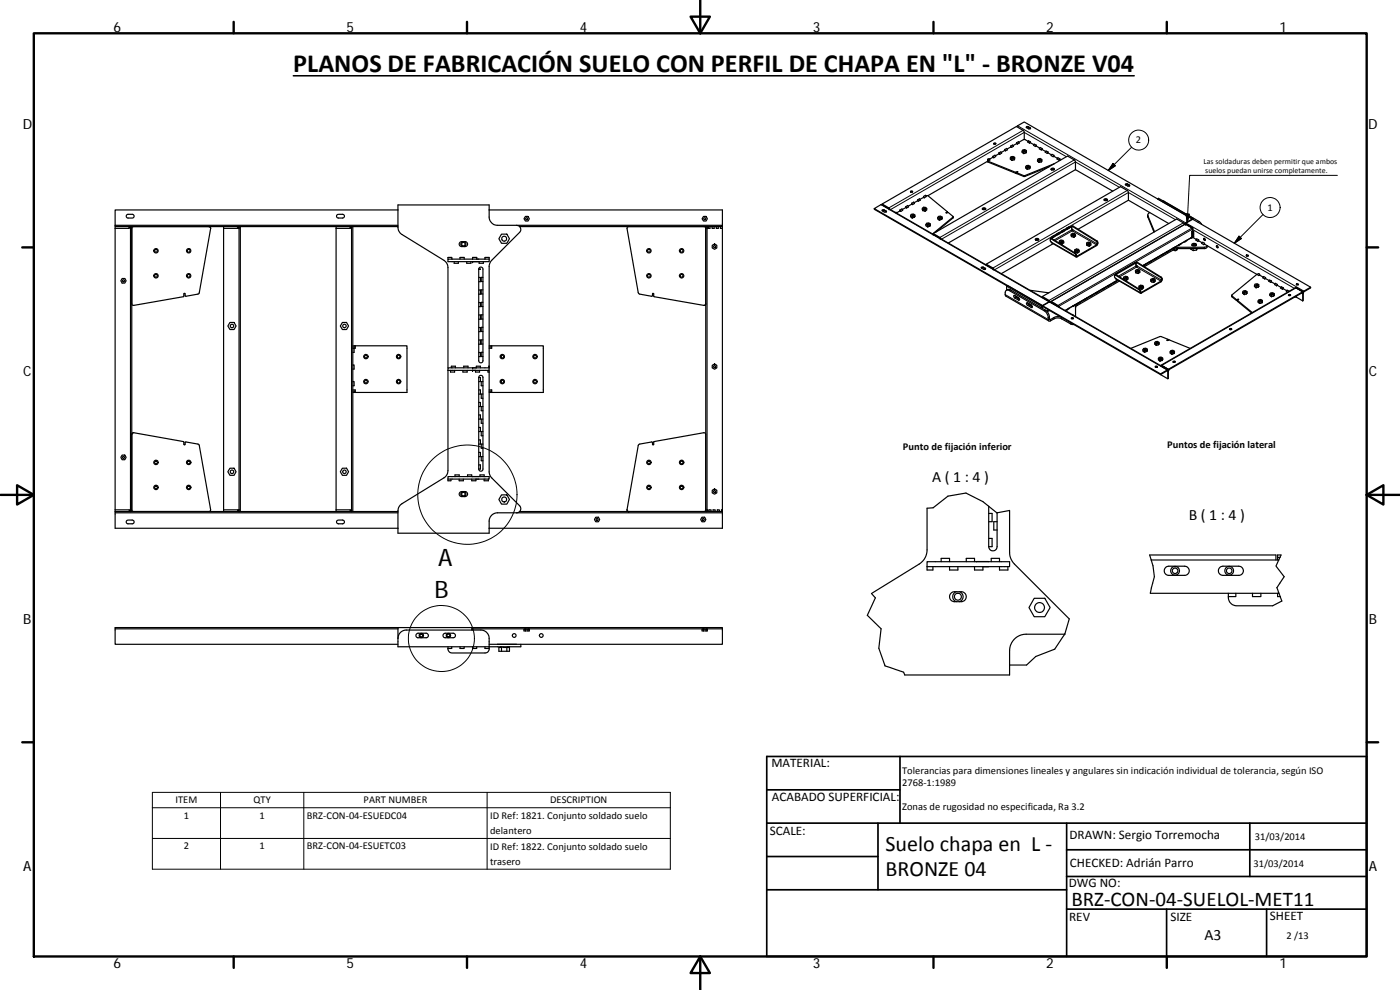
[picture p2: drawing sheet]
<svg xmlns="http://www.w3.org/2000/svg" width="420mm" height="297mm" viewBox="0 0 420 297" stroke-linecap="round" stroke-linejoin="round" font-family="sans-serif">
<g fill="none" stroke="#000" stroke-width=".36">
<path d="M305.1 38l2.3-1.4 50.4 29.1M308 38.2l.5-.1 .8 .5M308.1 38h.5l.7 .6-.6 .1-.6-.4zM273.3 57.4h.6a.3 .3 0 0 1-.3 .3 .3 .3 0 0 1-.3-.3zM273.3 57.6h.6M273.4 57.6h.4M275.4 60l.2 .4M275.4 60l.6-.4 .2 .4-.6 .4M275.4 60v.2M277.2 58.9l.2 .5M277.2 59.2l.2 .2M277.2 58.9l.5-.3 .3 .4-.6 .4"/>
<path d="M277.2 58.9v.3M277.2 59.2l-1.1 .6M278.5 58.7l-.7 .1M278.5 58.7l5.8 4.8-.4 .4 .7-.1 1.5 1.2-6.2 5.2M296.4 48.4l-17.9 10.3M296.5 47.8v.6l8.3 3.3 .6-.2-.2 .4 2.1 .8 9.1-3.6M296.5 47.8l.4-.2 .2 .4-.6 .3M296.5 47.8v.5M296.5 48.3l-.1-.1v.4l8.4 3.4 .3-.2M298 47.2l-1.1 .6M298 46.9l.2 .4M298 47.2l.2 .1"/>
<path d="M298 46.9l.6-.3 .2 .4-.6 .3M298 46.9v.3M298.3 43a.3 .3 0 0 1 .3-.2 .3 .3 0 0 1 .2 .4h-.5zM298.3 43.2h.5M298.4 43.2h.4M299.8 46.1l-1.1 .7M299.8 45.9l.2 .4M299.8 46.1l.2 .2M299.8 45.9l.6-.3 .2 .4-.6 .3M299.8 45.9v.2M301.6 45.1l-1.1 .7M301.6 44.9l.2 .4"/>
<path d="M301.6 45.1l.2 .2M301.6 44.9l.5-.4 .3 .4-.6 .4M301.6 44.9v.2M303.2 47.4l.2-.4 .6-.1 .5 .3-.2 .4M303.2 47.4v.4l.4 .2M303.2 47.4l.5 .3M303.3 44.1l-1.1 .6M303.3 43.8l.3 .4M303.3 44.1l.3 .1M303.3 43.8l.6-.3 .2 .4-.5 .3M303.3 43.8v.3M303.6 48h.1"/>
<path d="M303.6 48l.1 .1M303.7 47.7v.4M304.3 47.6v.4M304.3 47.6l-.6 .1M304.3 48l-.6 .1M304.5 47.7v.1M304.5 47.8l-.2 .2M304.5 47.2v.6M305.1 43.1l-1.1 .6M305.1 42.8l.2 .4M305.1 43.1l.2 .1M305.1 42.8l.6-.3 .2 .4-.6 .3"/>
<path d="M305.1 42.8v.3M306.8 45.4v.3l.4 .4M306.8 45.4l.4 .2M306.8 45.4l.1-.4 .7-.1 .4 .3-.1 .4M307.2 45.6v.5M307.4 41.8l-.1-2.5-2.3-1.3-40.3 23.2v.2M307.8 50.1l.2-.4 .7-.1 .4 .3-.1 .3M307.8 50.1v.3l.5 .4M307.8 50.1l.5 .2M307.9 45.6v.3M307.9 45.6h-.7M307.9 45.9l-.7 .2"/>
<path d="M308 45.7h.1M308 45.6v.1M308 45.2l-.1 .7M308.3 50.3v.5M308.5 42.4l-1.1-.6-1.6 .9M309 50.2v.4M309 50.2l-.7 .1M309 50.6l-.7 .2M309.1 50.4h.1M309.1 50.4l-.1 .2M309.1 49.9v.5M309.2 42.8l1.1 .6"/>
<path d="M309.2 42.5l-.6-.3-.2 .4 .6 .3M309.2 42.5l-.2 .4M309.2 42.8l-.2 .1M309.2 42.5v.3M311 43.6l-.6-.4-.2 .4 .5 .4M311 43.6l-.3 .4M311 43.8l1.1 .6M311 43.8l-.3 .2M311 43.6v.2M311.4 48l.2-.4 .6-.1 .5 .3-.2 .4M311.4 48v.4l.5 .3M311.4 48l.5 .3"/>
<path d="M311.9 48.3v.4M312 48.7h-.1M312 48.7h.1M312.5 48.2v.4M312.5 48.2l-.6 .1M312.5 48.6l-.5 .1M312.7 47.8l-.2 .8M312.7 44.9l1.1 .6M312.7 44.6l-.5-.4-.3 .5 .6 .3M312.7 44.6l-.2 .4M312.7 44.9l-.2 .1M312.7 44.6v.3"/>
<path d="M314.5 45.9l1.1 .6M314.5 45.6l-.6-.3-.2 .4 .6 .3M314.5 45.6l-.2 .4M314.5 45.9l-.2 .1M314.5 45.6v.3M314.9 50l-7.4 3-2.4-.9v-.3M315.4 50.8l.4-.1 .6 .1M315.5 50.6a.45 .45 0 0 1 .6-.2 .45 .45 0 0 1 .2 .5 .47 .47 0 0 1-.5 .2 .47 .47 0 0 1-.3-.5zM315.6 51l.2-.2 .5 .2M316.3 46.9l1.1 .6M316.3 46.6l-.6-.3-.2 .4 .5 .3M316.3 46.6l-.3 .4"/>
<path d="M316.3 46.6v.3M316.3 46.9l-.3 .1M318.1 47.9l.2 .1M318.1 47.6l-.7-.3-.2 .4 .6 .3M318.1 47.6l-.3 .4M318.1 47.9l-.3 .1M318.1 47.6v.3M322.8 50.9l-.2-2.7-2.2-1.4-40.3 23.3v.2M322.8 50.9l11.1 6.4M322.8 50.9l-38.2 22M331.4 59.8a.48 .48 0 0 1 .6-.2 .48 .48 0 0 1 .3 .5 .5 .5 0 0 1-.6 .1 .5 .5 0 0 1-.3-.4zM337.7 55.2h.7l.6 .6-.5 .1z"/>
<path d="M337.8 55.4l.3-.1 .9 .4M339 55.7v.1M347.4 59.7l.3-.2 10.4 6-.3 .2zM34.6 67.6v.4h84.8M34.6 67.6h84.8M34.6 68.5v84.5M34.6 68v.5M38.1 64.4l1.6-.1a.56 .56 0 0 1 .5 .6 .56 .56 0 0 1-.5 .5h-1.3a.56 .56 0 0 1-.5-.4 .56 .56 0 0 1 .2-.6zM38.6 68h.6v.6zM38.8 68.2v.3h-4.2M62.7 68l.5 .2v.4l-3.5 19.5-3.9 .8-.4-.9-.4 1-14.9 2.6h-.3l-.3-.4M62.7 68h-22.6l-.6 .5"/>
<path d="M62.7 68l.4 .1M63.1 68.2l.1 .3M67.1 68.5v84.5M67.1 68v.5M71.1 68h.6v.6zM71.4 68.2v.3h-4.3M100.9 68.5v84.5M100.9 68v.5M101.2 64.4l1.6-.1a.56 .56 0 0 1 .6 .6 .56 .56 0 0 1-.6 .5h-1.2a.56 .56 0 0 1-.6-.4 .56 .56 0 0 1 .2-.6zM104.9 68h.6v.6zM105.1 68.2v.3h-4.2M119.4 63v5.2l.3 1.1 .4 .6 13.2 8.2 1 1.4 .1 30.9"/>
<path d="M119.4 63v-1.5h27.4v1.5M119.4 63h-84.8v4.6M134.4 77.7v-.5h1.2v.5M136.3 78.5v.5h1.3v-.5M138 72.7l1.6-.2a.74 .74 0 0 1 .7 .7 .74 .74 0 0 1-.7 .8h-1a.73 .73 0 0 1-.7-.5 .73 .73 0 0 1 .1-.8zM138.1 77.7v-.5h1.2v.5M138.8 72.5a.77 .77 0 0 0-.5 .7 .77 .77 0 0 0 .5 .8M139.3 72.5a.77 .77 0 0 1 .5 .7 .77 .77 0 0 1-.5 .8M140.1 78.5v.5h1.2v-.5M141.8 78.5h1.9M141.8 77.7h.1M141.8 77.7v-.5h1.3v.5h.6"/>
<path d="M143.8 78.5v.5h1.3v-.5M145.6 77.7v-.5h1.2v.5M145.6 77.7h-11.2v.8h12.4v-.8M145.6 77.7h1.2M146.8 63h70v4.6M146.8 63v2.1a2.56 2.56 0 0 0 2.5 2.5h5.8M150.5 70.3h1.6l.8 1.3-.8 1.4h-1.6l-.8-1.4zM155.1 67.6h61.7v.4M155.1 67.6a1.24 1.24 0 0 1 1.1 .8 1.24 1.24 0 0 1-.3 1.3l-8.4 8.4-.7 1.5v30.8M155.9 68h60.9M157.7 64.9h.8l.4 .7-.4 .7h-.8l-.4-.7zM188.7 68l-.5 .2v.4l3.5 19.5 3.9 .8 .4-.9 .3 1 14.9 2.6h.4l.2-.4"/>
<path d="M211.1 64.9h.8l.4 .7-.4 .7h-.8l-.4-.7zM211.3 68l.5 .5M212.8 68l-.6 .6v-.6v85.5h-.4v-85.5M213.1 68v.5h-.5v-.3M213.7 68v.5h.6v-.5M213.8 73.6l.6-.4 .7 .4v.8l-.7 .4-.6-.4zM214.9 68v.5h.7v-.5M216.2 68v.5h.6v-.5M216.8 68.5v84.5M262.4 62.6v.2l39.8 23M264.7 63l.5-.1 .8 .6-.6 .1zM264.7 61.4l2.1 1.2"/>
<path d="M264.7 61.2l2.1 1.2 .2 .4M264.7 61.4h.1M264.8 63.2l.4-.1 .8 .5M266.7 62.6h.1M266.8 62.6v.1M270.1 63l.2 .4M270.1 63.3l.2 .1M270.1 63l.6-.3 .2 .4-.6 .3M270.1 63v.3M270.1 63.3l-1.1 .6-.2-.1M271.9 62.3l-1.1 .6M271.9 62l.2 .4"/>
<path d="M271.9 62.3l.2 .1M271.9 62l.5-.3 .3 .4-.6 .3M271.9 62v.3M273.3 64.7l.1-.4 .7-.1 .5 .3-.2 .4M273.3 64.7v.3l.5 .4M273.3 64.7l.5 .3M273.6 61l.3 .4M273.6 61.3l.3 .1M273.6 61l.6-.4 .2 .5-.5 .3M273.6 61v.3M273.6 61.3l-1.1 .6M273.8 65v.4"/>
<path d="M274.4 64.9v.3M274.4 64.9l-.6 .1M274.4 65.2l-.6 .2M274.5 64.9l-.1 .3M274.6 64.5v.4M275.4 60.2l-1.1 .7M275.4 60.2l.2 .2M276.8 62.5l.2 .7M277 63.2l.7 .2M277 62.8l.7 .1M277 62.8v.4M277.2 62.5h.5l-.3 .2z"/>
<path d="M277.7 62.9v.5M277.8 63.3l-.1 .1M277.8 63.2v.1M277.9 67.4l.2-.4 .6-.1 .5 .3-.2 .3M277.9 67.4l.5 .2M277.9 67.4v.3l.3 .2M278.1 62.6l-.2-.3-.7-.1-.4 .3 .2 .3M278.1 62.6l-.4 .3M278.1 62.6v.4l-.3 .2M278.2 67.9v.1M278.2 68l.2 .1M278.4 67.6v.5"/>
<path d="M279 67.5v.4M279 67.5l-.6 .1M279 67.9l-.6 .2M279.1 67.7h.1M279.2 67.7l-.2 .2M279.2 67.2v.5M280.1 70.3l2 1.1M280.1 70.1l2.1 1.2 .2 .3M280.1 70.3h-.1M281.4 65.3l.2-.4 .7-.1 .5 .3-.2 .4M281.4 65.3v.4l.5 .3M281.4 65.3l.5 .3"/>
<path d="M281.9 65.6v.4M282.1 71.4h.1M282.1 71.4l.1 .1M282.6 65.5v.3M282.6 65.5l-.7 .1M282.6 65.8l-.7 .2M282.8 65.1l-.2 .7M284.3 63.5v.3M286.1 65l-.1 .4-5.1 4.2M294.8 62.7l.4-.2 .6 .2M294.9 62.5a.46 .46 0 0 1 .6-.2 .46 .46 0 0 1 .2 .5 .5 .5 0 0 1-.5 .1 .5 .5 0 0 1-.3-.4zM295 62.9l.2-.2 .4 .2"/>
<path d="M296 79.5h.1M296 79.5l2 1.1M296 79.3l2 1.1 .3 .4M310.7 71.9l.5-.2 .5 .2M310.8 71.7a.47 .47 0 0 1 .6-.2 .47 .47 0 0 1 .2 .5 .5 .5 0 0 1-.5 .2 .5 .5 0 0 1-.3-.5zM310.9 72.1a.39 .39 0 0 1 .3-.3 .39 .39 0 0 1 .4 .3M315.8 71.2l-.2 .3M315.8 71.2l.2 .1M315.8 71l.6-.4 .2 .3-.6 .4M315.8 71l.2 .3M315.8 71v.2M316 71.3l-.2 .3"/>
<path d="M316 73.1l-15.5 9M317.3 70.1l.1 .3M317.3 70.3l.1 .1M317.3 70.1l.5-.3 .2 .3-.6 .3M317.3 70.3l-.8 .5M317.3 70.1v.2M317.9 72.3l.2 .7M317.9 72.3l.2 .4M317.9 72.3l.5-.3 .7 .1 .1 .4-.4 .3M318.1 73l.7 .2M318.1 72.7v.3M318.1 72.7l.7 .1"/>
<path d="M318.4 72.3l.5 .1-.5 .1zM318.7 69.5l-.8 .5M318.7 69.3l.2 .3M318.7 69.5l.2 .1M318.7 69.3l.6-.4 .2 .3-.6 .4M318.7 69.3v.2M318.8 72.8v.4M319.2 72.5v.4l-.4 .3M320.2 68.4l.2 .3M320.2 68.6l.2 .1M320.2 68.4l.6-.3 .2 .3-.6 .3M320.2 68.4v.2"/>
<path d="M320.2 68.6l-.8 .5M321.5 70.3l.2 .7M321.5 70.3l.2 .3M321.5 70.3l.4-.3 .7 .1 .2 .4-.5 .2M321.6 68.1l-.3-.1-.4 .2M321.6 68.3l-.2-.2-5.4 3.2M321.6 68.5l.4 .5-.2 .3-.1-1.4 7.3 4.5 .2 .2v.7l-6 3.6-.4-.9-7.2-4.5-.3 .1M321.7 70.6v.4M321.7 71l.4 .1M321.7 70.6l.6 .1M321.7 67.9l.3-.1 7.2 4.5a.94 .94 0 0 1-.1 1.4l-6.1 3.4-.4-1-7.2-4.5-.2 .1v.6l.5 .6 7.2 4.2M322.1 71.1v.1"/>
<path d="M322.1 71.2h.2M322.3 70.7v.5M322.6 75v.5M322.6 75l.1 .4M322.6 75l.4-.3 .7 .1 .2 .4-.5 .3M322.6 75.5l.1 .2M322.6 75.5h.1M322.7 75.4v.3M322.7 75.7l.7 .2M322.7 75.4l.7 .1M322.8 70.5v.3l-.5 .4M323.4 75.5v.4"/>
<path d="M323.9 75.2v.4l-.5 .3M326.1 72.9l.2 .8M326.1 72.9l.2 .4M326.1 72.9l.5-.2 .6 .1 .2 .4-.5 .2M326.3 73.7l.6 .2M326.3 73.3v.4M326.3 73.3l.6 .1M326.9 73.4v.5M327.4 73.2v.3l-.5 .4M331.4 60l.3-.2 .6 .2M331.5 60.1l.3-.2 .4 .2M338.7 60.1l-15.1 8.7"/>
<path d="M338.7 60.1l-.2-2.8-2.2-1.3-40.3 23.3v.2M338.7 60.1l12.1 7M340.9 79l-.4-.1-5.5 3.2-.2 .3M340.9 79.1l-.2-.1-5.5 3.2-.2 .3M340.9 79.4v.1a.35 .35 0 0 1 .4 .3 .35 .35 0 0 1-.2 .3l-.1-1.3 7.3 4.5 .2 .9-6.1 3.6-.3-.9-7.2-4.5-.3 .1M341 78.8l.3-.1 7.2 4.5a.94 .94 0 0 1-.1 1.4l-6.1 3.4-.3-.9-7.3-4.6-.2 .1v.6l.4 .5 7.4 4.3M343.1 79.8l9.9-5.6h8.4l.6-.2 .3-.3-.1 .5-.6 .4-8.8 .1-9.4 5.3M343.1 79.7h.1M343.2 79.6l-.2 .1M343.2 79.6v.1M343.2 79.6h.1M343.8 79.3l-.6 .4"/>
<path d="M343.8 79.3l-.6 .3M344.5 64.5v.7l1.8 4.4M344.9 78.6l.1 .1M344.9 78.6l-1.1 .7M345 78.6v.1M345 78.6h-.1M345 63.8l-.5 .5v.4l2 4.8M345.6 78.3l-.6 .4M345.6 78.3l-.6 .3M346.7 77.6l.1 .1M346.7 77.6l-1.1 .7M346.7 77.6h.1"/>
<path d="M347.3 77.2l-.5 .5M347.3 77.2l-.6 .4M348.4 76.6h.1M348.5 76.6h.1M348.5 76.6l-1.2 .6M348.9 60.2l10.9 6.2 .9 1M349.1 76.2l-.6 .4M350.2 75.6h.1M350.2 75.6l-1.1 .6M350.3 75.5v.1M350.3 75.5l-.1 .1M350.8 75.2l-.5 .4"/>
<path d="M350.8 75.2l-.5 .3M352 74.6h.1M352 74.5l-1.2 .7M352 74.5l.1 .1M352 74.5h.1M352.6 74.2l-.5 .4M352.6 74.2l-.6 .3M353 74.6l-.2 .6-.7-.2M353.4 74.6l-.6 .6M353.4 74.6h.1M353.7 73.5l.1 .1M353.8 73.5l-1.2 .7"/>
<path d="M353.8 73.5v.1M353.8 73.5h.1M354.4 73.2l-.6 .4M354.4 73.2l-.6 .3M355.5 72.5l.1 .1M355.5 72.5l-1.1 .7M355.6 72.5v.1M355.6 72.5h-.1M355.8 67.2l2.2-1.4 35.3 20.4M355.8 67.2l2 1.2M355.8 67.2l-40.5 23.3M355.8 67.2l.4 .1"/>
<path d="M356.2 72.1l-.6 .5M356.2 72.1l-.6 .4M356.2 67.3l-.1 .1M356.3 67.5l.5 .2zM356.8 67.7l-.1 .1M356.9 67.9l.5 .1zM357.3 71.4l.1 .1M357.3 71.4l-1.1 .7M357.3 74.6l.8 .6M357.4 68l-.1 .1M357.7 70.8v.3h.5v-.3M357.7 70.8h.5"/>
<path d="M357.7 69.4v.3h.5v-.3M357.7 70.1v.3h.5v-.3M357.7 69.4h.5M357.7 70.1h.5M357.7 71.4l.1-.2-.5 .2M357.7 71.4l-.5 .1M357.7 73.3l.1-.1a.63 .63 0 0 1 .8-.2 .63 .63 0 0 1 .3 .7 .72 .72 0 0 1-.7 .2 .72 .72 0 0 1-.5-.6zM357.7 73.6l.7-.2 .6 .2M357.8 68.4l.2 .3M357.8 68.4l.1 .1M357.8 65.7l-2 1.2-.3 .4-.2-.3-2.2-1.3-40.3 23.3v.2l2 1.1M357.9 71.1l-.2 .3"/>
<path d="M357.9 68.5v.1M357.9 73.7l.4-.1 .5 .1M357.9 68.6l.1 .1M358 71.1v.1M358 71.2l-.3 .2M358 70.6l-.3 .2M358 69.2l-.3 .2M358 69.9l-.3 .2M358 68.7v.5M358 69.7v.2M358 70.4v.2M358 70.6l.2 .2"/>
<path d="M358 69.2l.2 .2M358 69.9l.2 .2M358 71.2l1 .6M358 68.3l-.5-.1 .3 .2M358 68.3l-.2 .1M358 68.3l-.1 .2M358.1 74.6v.6M358.1 65.5v.4M359.1 74.6v.4M359.3 74.6l-.2 .4-1 .2M359.7 71.9l-.6-.3-.2 .4 .6 .4M359.7 72.2l-.2 .2"/>
<path d="M359.7 71.9v.3M359.7 71.9l-.2 .5M359.7 72.2l1.1 .6M361.2 71.6a.31 .31 0 0 1 .5 .1 .31 .31 0 0 1-.2 .4zM361.4 71.5l.3 .6M361.5 73l-.2 .4M361.5 73l-.6-.4-.3 .4 .7 .4M361.5 73.3l-.2 .1M361.5 73v.3M361.5 73.3l15.7 9M365.2 73.7l.4 .6M374.1 76.8h.5"/>
<path d="M374.1 76.5l.6 .2a.31 .31 0 0 1-.4 .2 .31 .31 0 0 1-.2-.4zM374.1 76.8h.4M36.6 83.6h.9l.4 .6-.4 .7h-.9l-.3-.7zM69 96.8h1.2l.7 1-.7 1.1h-1.2l-.6-1.1zM102.8 96.8h1.2l.6 1-.6 1.1h-1.2l-.7-1.1zM143.7 80.8h.5h-.5M143.7 83.2h.5v1.3h-.5M143.7 87h.5v1.3h-.5M143.7 90.8h.5v1.2h-.5M143.7 94.5h.5v1.3h-.5M143.7 98.3h.5v1.2h-.5M143.9 80.3a.62 .62 0 0 1 .7-.1 .62 .62 0 0 1 .3 .6v27.4a.64 .64 0 0 1-.6 .7 .64 .64 0 0 1-.6-.7v-27.4z"/>
<path d="M144.9 83.2h-.5v1.3h.5M144.9 87h-.5v1.2h.5M144.9 90.7h-.5v1.3h.5M144.9 94.5h-.5v1.2h.5M144.9 98.2h-.5v1.3h.5M211.8 91.4l-.5 .2M294.5 80.4l.5-.1 .8 .5M294.5 80.2h.6l.7 .4-.6 .2zM298 80.6l.1 .1M298 80.6h.1M302 87.1l.7-.3 .5 .2 10.6 6.1a3.1 3.1 0 0 1 1.2 2.8l1.8-.8 1.1-.1 .7 .3M302.1 85.9v1.1"/>
<path d="M304.3 88.7l1.4 .6a.37 .37 0 0 1 .3 .4 .37 .37 0 0 1-.3 .3l-1.3-.7zM304.6 88.7l.2 .4 1.2 .7M305.1 89l.4 .4 .2-.1M308.1 90.9l1.4 .6a.37 .37 0 0 1 .3 .4 .37 .37 0 0 1-.3 .3l-1.2-.7zM308.4 90.9l.3 .5 1.1 .7M308.9 91.2l.3 .4 .3-.1M309.1 87.1l5.7 .8M312.8 91.7l-10.4-6-.3 .2 10.4 6M312.8 91.7l-.3 .2v.5M312.8 91.7v.8M312.8 89l2.1 1.2 .2 .4-.2-.1-2.1 1.2 .1 .1M312.9 91.8l35.4 20.4v.2"/>
<path d="M314.7 93l-.6 .3M314.8 90.3h.1M314.8 96.3l-13.1-7.6a1.45 1.45 0 0 1 .4-1.7l.6 .1 10.7 6.2a3.1 3.1 0 0 1 1.3 2.9l.3 .2 1.8-.9 1.1-.1 3.6 1.9h.8M314.8 90.3l.1 .1M315 93.2l-.7 .3M315.1 90.5l-50.5-29.1-2.2 1.2 50.4 29.1M315.3 90.6l.2-.1-.2 .2 .3 .1M315.3 90.7l-.4-.1-2 1.2v.2l35.4 20.4M315.4 90.5l-.1 .1M315.6 90.8l.3 .2M315.8 90.7l-.3-.2 2 1.2M315.8 90.7v.2"/>
<path d="M315.8 90.7l-.2 .1M315.8 90.8l.2 .1M315.9 91h.4M315.9 91l.3 .2M316.2 91.2l.3 .1M316.3 91v.2M316.3 91l-.1 .2M316.3 91.2h.3M316.5 91.3l.2-.1 .2 .2M316.5 91.3l.3 .2M316.8 91.5l.5 .3M316.9 91.4v.2"/>
<path d="M316.9 91.4l-.1 .1M316.9 91.5l.3 .1M317.5 91.7l.2 .3M317.5 91.7h-.4M317.5 91.7l-.2 .1 31.2 18M317.5 91.7l.1 .1M317.6 91.8l.1 .1M317.7 92h.1M317.8 92.1l.2-.1v.2M320.1 92.9l.1 .1M320.2 92.9l-.5 .3M320.2 92.9l.6-.4-.6 .5"/>
<path d="M320.2 92.9v.1M320.2 92.9h.1M321.6 95.6h.5M321.6 95.6h.4M321.7 94.3l.4 .3M321.9 91.9l.1 .1M322 91.9v.1M322.6 91.5l-.6 .5M322.6 91.5l-1.8 1.1M323.7 90.9l.1 .1M323.7 90.8l-1.1 .7M323.8 90.8v.2"/>
<path d="M323.8 90.8h-.1M324.3 90.5l-.5 .5M324.3 90.5l-.5 .3M325.4 89.9h.2M325.5 89.8l.1 .1M325.5 89.8l-1.2 .7M326.1 89.5l-.5 .4M326.1 89.5l-.6 .3M327.2 88.8l.1 .1M327.3 88.8v.1M327.3 88.8l-1.2 .7M327.9 88.5l-.6 .4"/>
<path d="M327.9 88.5l-.6 .3M329 87.8l.1 .1M329 87.8l-1.1 .7M329 87.8h.1M329.6 87.4l-.5 .5M329.6 87.4l-.6 .4M330.8 86.8l.1 .1M330.8 86.8l-1.2 .6M331.4 86.4l-.5 .5M331.4 86.4l-.6 .4M332.5 85.8l.1 .1M332.6 85.7l-1.2 .7"/>
<path d="M332.6 85.7v.2M332.6 85.7h.1M333.2 85.4l-.6 .5M333.2 85.4l-.6 .3M334.3 84.8h.1M334.3 84.7l-1.1 .7M334.4 84.7v.1M334.4 84.7h-.1M335 84.4l-.6 .4M335 84.4l-.6 .3M335.5 84.1l-.5 .3M335.6 84.1l-12.5 7.3-.3 .5v3.1"/>
<path d="M335.9 84.3l-12.8 7.5-.3 .5M337.2 83.2l.1 .5M337.2 83.2l.2 .4M337.2 83.6l.1 .1M337.2 83.2l.5-.3 .7 .1 .1 .4-.4 .3M337.3 83.6l.1 .3M337.3 83.7h.1M337.4 83.9l.7 .2M337.4 83.6v.3M337.4 83.6l.7 .1M337.7 83.2h.4a.23 .23 0 0 1-.2 .2 .23 .23 0 0 1-.2-.2zM338.1 83.7v.4"/>
<path d="M338.5 83.4v.3l-.4 .4M340.8 81.1v.6M340.8 81.1l.1 .4M340.8 81.6v.1M340.8 81.1l.4-.2 .7 .1 .2 .3-.5 .3M340.8 81.6l.1 .3M340.9 81.5v.4M340.9 81.9l.7 .2M340.9 81.5l.7 .1M341.6 81.6v.5M341.9 85.9v.5M341.9 85.9l.1 .3"/>
<path d="M341.9 85.9l.4-.3 .7 .1 .2 .3-.5 .3M341.9 86.4l.1 .2M341.9 86.4h.1M342 86.2v.4M342 86.6l.7 .2M342 86.2l.7 .1M342.1 81.3v.4l-.5 .4M342.7 86.3v.5M342.8 86.6v.1M342.8 86.7l-.1 .1M343.2 86v.4l-.4 .2M345.4 83.8v.5"/>
<path d="M345.4 83.8l.2 .4M345.4 83.8l.5-.3 .6 .1 .2 .4-.5 .3M345.4 84.3l.2 .3M345.5 84.3h-.1M345.6 84.6l.6 .1M345.6 84.2v.4M345.6 84.2l.6 .1M346.2 84.3v.4M346.7 84v.4l-.5 .3M369 98.8h.6M369.1 98.6h.5v.2a.31 .31 0 0 1-.4 .2 .31 .31 0 0 1-.1-.4zM369.1 98.9h.4"/>
<path d="M369.6 88.6l.1 .4 1.4 1.2 .3-.1M371.4 90.1v.3l4.2 3.5M371.4 90.1l4.4 3.7M372.9 87.7v.3l.5 .4M372.9 87.7l.5 .2M372.9 87.7l.2-.4 .7-.1 .4 .3-.1 .3M373.4 87.9v.5M374.1 87.8l-.7 .1M374.1 88.2l-.7 .2M374.1 87.8v.4M374.2 87.5l-.1 .7M376.5 85.6l.1-.4 .7-.1 .5 .3-.2 .4"/>
<path d="M376.5 85.6v.4l.5 .3M376.5 85.6l.5 .3M377 85.9v.4M377.1 86.3h.1M377.1 86.3h-.1M377.2 82.3l.6 .4M377.2 82.3l-7.5 6.2v.3l1.4 1.1 .7-.1-.4 .3M377.6 90.3l.2-.3 .6-.1 .5 .2-.2 .4M377.6 90.3v.4l.4 .4M377.6 90.3l.4 .3M377.6 86.2l-.5 .1M377.6 85.8v.4"/>
<path d="M377.6 85.8l-.6 .1M377.7 85.9l.1 .1M377.8 86l-.2 .2M377.8 85.4v.6M378 82.3l-.3-.2-.5 .2M378 82.3l-.2 .4M378 82.5l1.1 .7M378 82.5l-.2 .2M378 82.3v.3M378 90.6v.5M378.7 90.5l-.7 .1M378.7 90.9l-.7 .2"/>
<path d="M378.7 90.5v.4M378.8 90.7h.1M378.9 90.7l-.2 .2M378.9 90.1v.6M379.8 83.3l-.2 .4M379.8 83.6l-.2 .1M379.8 83.3v.3M379.8 83.3l-.6-.3-.2 .4 .6 .3M379.8 83.6l1.1 .6M381.1 88.3l.2-.4 .6-.1 .5 .3-.2 .4M381.1 88.3v.4l.4 .2M381.1 88.3l.5 .3"/>
<path d="M381.5 88.9h.1M381.5 88.9l.1 .1M381.6 84.3l-.6-.3-.2 .4 .5 .3M381.6 84.3l-.3 .4M381.6 84.3v.3M381.6 84.6l1.1 .6M381.6 84.6l-.3 .1M381.6 88.6v.4M382.2 88.5v.3M382.2 88.5l-.6 .1M382.2 88.8l-.6 .2M382.3 88.6h.1"/>
<path d="M382.4 88.6l-.2 .2M382.4 88.1v.5M383.3 85.3l-.6-.3-.2 .4 .6 .3M383.3 85.3l-.2 .4M383.3 85.6l1.1 .6M383.3 85.6l-.2 .1M383.3 85.3v.3M385.1 86.4l-.2 .4M385.1 86.4l-.6-.4-.2 .4 .6 .4M385.1 86.6l-.2 .2M385.1 86.4v.2M385.1 86.6l1.1 .6"/>
<path d="M386.7 88.6h.6M386.7 88.4l.6 .1a.33 .33 0 0 1-.3 .2 .33 .33 0 0 1-.3-.2zM386.8 88.7h.4M386.9 87.4h.1M386.9 87.4l-.6-.4-.3 .4 .4 .3M388.5 89.2h.6M388.9 86.4l-40.5 23.2M388.9 86.4l2.2 1.1M388.9 86.4l.4 .1M389.1 85.4h.5M389.1 89.2l1.9 1.1M389.1 88.8v.4"/>
<path d="M389.3 86.5v.1M389.5 86.7l.4 .1zM389.9 86.8v.1M390.1 87l.5 .2zM390.6 87.2l-.1 .1M391 87.8v-.3l-40.5 23.5-.3-.2M391 87.8l-40.4 23.2M391 87.9l.2-.5 2.1-1.2v.2l-2.2 1.4v2.4l-.1 .1M391 87.9v2.4M391 87.8l-.3 .1 .3 .2-.3-.2M391.1 87.5l-.4-.1 .3 .4M391.1 87.5l-.1 .4"/>
<path d="M105.9 104.1h.7M105.9 103.8h.7M105.9 117.4h.7M105.9 117a.49 .49 0 0 1 .6 0 .49 .49 0 0 1 .1 .6v.2M105.9 104.5h.4M105.9 114.5h.4v1.2h-.4M105.9 109.5h.4v1.2h-.4M106.3 104.5v1.2h-.4M106.6 103.8h15.5v14h-16.2M106.6 103.8v.7h-.3M134.4 111.1l-.1 30.8-.5 1-.5 .5-13.2 8.2-.4 .6-.3 1v5.3M135.2 111.1v.5h1.2v-.5"/>
<path d="M135.5 110.4v-.5h1.2v.5M138.9 111.1v.5h1.3v-.5M139.2 110.4v-.5h1.3v.5M142.7 111.1v.5h1.2v-.5M143.7 113.3v27.4M143.7 113.3a.64 .64 0 0 1 .6-.7 .64 .64 0 0 1 .6 .7v27.4a.64 .64 0 0 1-.6 .7 .64 .64 0 0 1-.6-.7M143.7 102h.5v1.3h-.5M143.7 105.8h.5v1.2h-.5M143.7 113.3h.5v1.2h-.5M143.7 117h.5v1.2h-.5M144.2 110.4v-.5h-1.3v.5h-1.1M144.9 105.7h-.5v1.3h.5"/>
<path d="M144.9 102h-.5v1.2h.5M144.9 114.5h-.5v1.2h.5M144.9 118.2h-.5v1.3h.5M146.4 111.1v.5h.4M146.8 111.1v30.8l.7 1.5 8.4 8.3a1.25 1.25 0 0 1 .3 1.4 1.25 1.25 0 0 1-1.1 .8M146.8 109.9l-.1 .5M146.8 110.4v.7h-12.4M146.8 110.4h-12.4v.7M146.8 104.1h.8M146.8 103.8h.8M146.8 117.4h.8M146.8 117a.52 .52 0 0 1 .6 0 .52 .52 0 0 1 .2 .6v.2"/>
<path d="M147.6 103.8h15.5v14h-16.3M147.6 103.8a.51 .51 0 0 1-.1 .6 .51 .51 0 0 1-.6 .1h-.1M213.8 109.6l.6-.4 .7 .4v.8l-.7 .4-.6-.4zM343 104.9l.2-.3 .6-.1 .5 .3-.2 .3M343 104.9v.4l.4 .2M343 104.9l.5 .3M343.4 105.5v.1M343.4 105.6l.1 .1M343.5 105.2v.5M344.1 105.1v.4M344.1 105.1l-.6 .1M344.1 105.5l-.6 .2"/>
<path d="M344.2 105.3h.1M344.3 105.3l-.2 .2M344.3 104.8v.5M346.6 102.9l.1-.4 .7-.1 .4 .3-.1 .4M346.6 102.9v.4l.4 .3M346.6 102.9l.4 .3M346.7 110.1h.6M346.7 109.9h.6a.29 .29 0 0 1-.3 .3 .29 .29 0 0 1-.3-.3zM346.8 110.2h.4M347 103.2v.4M347.7 107.6v.4l.4 .3M347.7 107.6l.4 .3"/>
<path d="M347.7 107.6l.1-.4 .7-.1 .4 .3-.1 .4M347.7 103.1v.3M347.7 103.1l-.7 .1M347.7 103.4l-.7 .2M347.8 102.7l-.1 .7M348.1 107.9v.4M348.3 112.4l2.1-1.2 .1 2.4M348.6 109.6l-.3 .1M348.6 109.6l.3 .2M348.6 109.6l2 1.2v.2M348.6 109.6l-.1 .2 .3 .2M348.8 107.8v.4"/>
<path d="M348.8 107.8l-.7 .1M348.8 108.2l-.7 .1M348.8 110h.1M348.8 110l.3 .1-.2-.1M348.9 107.9v.1M348.9 108l-.1 .2M348.9 107.4v.6M348.9 109.8v.3M348.9 109.8l-.1 .2M349 110v.1M349.3 110.3l.4 .2M349.5 110.4l.2 .1"/>
<path d="M349.5 110.2l-.3-.2-.2 .2 .3 .1M349.5 110.2l.1 .2M349.5 110.2l-.2 .1M349.7 110.5l.1-.2 .3 .2M349.7 110.5l.2 .2M349.9 110.7l.3 .1M350.1 110.5l.2 .3M350.1 110.5l-.2 .2M350.2 110.7v.1M350.2 110.8l.2-.1 .2 .3M350.5 111l.1 .2M350.5 101.9l-.3 .2 .7-.1 6.3 2.5"/>
<path d="M350.5 101.9l-2.4-.9-8.8 3.5M350.6 101.9v.2M350.6 111.2v2.3l-.1 .1-2.2-1.2M350.6 111.2l-.2-.2-2.1 1.2M350.6 111l.3-.1-.3 .5M351.2 105.6l.2-.4 .6-.1 .5 .3-.2 .4M351.2 105.6v.3l.5 .4M351.2 105.6l.5 .3M351.7 105.9v.4M352.1 108.6h.5M352.1 108.4l.6 .1a.29 .29 0 0 1-.4 .2 .29 .29 0 0 1-.2-.3zM352.2 108.7h.3"/>
<path d="M352.3 105.8v.3M352.3 105.8l-.6 .1M352.3 106.1l-.6 .2M352.5 105.4l-.2 .7M36.6 136.5h.9l.4 .7-.4 .7h-.9l-.3-.7zM39.5 130.3l.2-.3 .4-.2 14.9 2.7 .4 1 .3-.9 4 .8 3.5 19.5v.3l-.5 .3M40.1 129.8l-.5 .4M143.7 120.8h.5v1.2h-.5M143.7 124.5h.5v1.3h-.5M143.7 128.2h.5v1.3h-.5M143.7 132h.5v1.2h-.5M143.7 135.7h.5v1.3h-.5"/>
<path d="M143.7 139.5h.5v1.2h-.5M144.9 122h-.5v1.2h.5M144.9 125.8h-.5v1.2h.5M144.9 129.5h-.5v1.2h.5M144.9 133.2h-.5v1.3h.5M144.9 137h-.5v1.2h.5M211.8 130.3l-.1-.3-.5-.2-14.9 2.7-.3 1-.3-.9-4 .8-3.5 19.5 .3 .6M34.6 153.9v4.6h84.8M34.6 153.5v.4h84.8M34.6 153.5h84.8M34.6 153h4.2v.3M34.6 153v.5"/>
<path d="M38.1 156.1l1.6-.1a.56 .56 0 0 1 .5 .6 .56 .56 0 0 1-.5 .6h-1.3a.56 .56 0 0 1-.5-.4 .56 .56 0 0 1 .2-.7zM39.5 153.5v-85.5h-.3v85.5v-.6l-.6 .6M39.5 153l.6 .5M67.1 153h4.3v.3M67.1 153v.5M69 140.5h1.2l.7 1-.7 1.1h-1.2l-.6-1.1zM72.1 153.5v-85.5h-.4v85.5v-.6l-.6 .6M100.9 153h4.2v.3M100.9 153v.5M101.2 156.1l1.6-.1a.56 .56 0 0 1 .6 .6 .56 .56 0 0 1-.6 .6h-1.2a.56 .56 0 0 1-.6-.4 .56 .56 0 0 1 .2-.7zM102.8 140.5h1.2l.6 1-.6 1.1h-1.2l-.7-1.1zM105.9 153.5v-85.5h-.4v85.5v-.6l-.6 .6"/>
<path d="M134.4 143.7v.6h.9v-.6M134.4 143h12.4v.7h-12.4zM136.6 143v-.5h1.2v.5M137.8 143.7v.6h1.3v-.6M138 147.7l.4-.2h1.2a.75 .75 0 0 1 .7 .7 .75 .75 0 0 1-.7 .8h-1a.74 .74 0 0 1-.7-.5 .74 .74 0 0 1 .1-.8zM138.8 147.5a.79 .79 0 0 0-.5 .7 .79 .79 0 0 0 .5 .8M139.3 147.5a.79 .79 0 0 1 .5 .7 .79 .79 0 0 1-.5 .8M140.3 143v-.5h1.3v.5M141.8 143h1.9M141.8 143h.1M143.7 143.7l-.9 .1v.5h-1.2v-.6M144 143v-.5h1.3v.5"/>
<path d="M145.3 143.7v.6h1.3v-.6M146.8 158.5v1.5h-27.4v-1.5M150.5 148.5h1.6l.8 1.4-.8 1.4h-1.6l-.8-1.4zM155.9 153.5h60.9M178.8 155.2h.8l.4 .7-.4 .6h-.8l-.4-.6zM188.2 153l.3 .4M210.7 155.2h.8l.3 .7-.3 .6h-.8l-.4-.6zM211.8 153l-.5 .5M212.2 153.5v-.6l.6 .6M212.8 153.5v-.5h.6v.5M213.8 147.1l.6-.4 .7 .4v.8l-.7 .4-.6-.4zM214.6 153.5v-.5h-.6v.5"/>
<path d="M215.9 153.5v-.5h-.6v.5M216.8 153h-.3v.5M216.8 153v.5M216.8 153.9v4.6h-70M216.8 153.5v.4M216.8 153.9h-67.5a2.51 2.51 0 0 0-2.5 2.5v2.1M296.7 151.9v12.1M296.7 154.1h1v2.4h-1M299.2 153.9l-4.2-3.4-5.1-2.6-5.4 1-4.5 3.5-1.8 .1v12.5a5 5 0 0 1-2.3 4.2l-14.4 8.9 1.2 1.3-2.4 5.2 4.1 4.1-.7 5.8 1.9 5.3 4.5 1.5a1.56 1.56 0 0 1 1.4 1.2h31.5v-3M299.2 153.9v10.1a1.26 1.26 0 0 1-1.2 1.3 1.26 1.26 0 0 1-1.3-1.3M299.2 153.9l3.8-.7v12.5a5 5 0 0 0 1.5 3.5l16.4 16.5-1.4 4.6M299.2 153.9h.1"/>
<path d="M299.2 156.5h-1v2.5h1M278.2 170v1h1.8v-1M278.2 168.5h24.8v1.5h-24.8zM282.5 168.5v-1h2.5v1M285 170v1h2.5v-1M285.4 178l.8-.4 2.3-.1a1.49 1.49 0 0 1 1.5 1.5 1.49 1.49 0 0 1-1.5 1.5h-2a1.49 1.49 0 0 1-1.4-.9 1.49 1.49 0 0 1 .3-1.6zM287 177.5a1.56 1.56 0 0 0-1.1 1.5 1.56 1.56 0 0 0 1.1 1.5M287.9 177.5a1.55 1.55 0 0 1 1.1 1.5 1.55 1.55 0 0 1-1.1 1.5M290 168.5v-1h2.5v1M292.5 170v1h2.5v-1M293 168.5h3.7M293 168.5h.1"/>
<path d="M296.7 161.5h1v2.5h-1M296.7 170l-1.7 .1M297.5 168.5v-1h2.5v1M300 170v1h2.5v-1M310.4 179.5h3.2l1.6 2.8-1.6 2.7h-3.2l-1.6-2.7zM345.5 168h38.3M349.7 170.3l1.1-.4h4.7a1.38 1.38 0 0 1 1.4 1.4 1.38 1.38 0 0 1-1.4 1.3h-4.7a1.37 1.37 0 0 1-1.3-.8 1.37 1.37 0 0 1 .2-1.5zM366 170.3l1-.4h4.8a1.38 1.38 0 0 1 1.4 1.4 1.38 1.38 0 0 1-1.4 1.3h-4.8a1.37 1.37 0 0 1-1.2-.8 1.37 1.37 0 0 1 .2-1.5zM368.6 178v1.3a2.51 2.51 0 0 0 2.5 2.5h10.8l2.8-1.5-.5-1.3M370.9 178v1h-2.3M375.9 178v1h2.5v-1M382.9 168v-1.5h-37.9l.5 1.5"/>
<path d="M383.4 167.3h.7M383.4 167.3v.7M383.4 178v1h.8M383.8 168l-.9 1.8 2.5 3.2-1.5 2.3a1.7 1.7 0 0 0-.2 2.3l.1 .4h-38.6l1.2-5-.4-3.2-.5-1.8M383.8 178l.4 1M384.1 167.3l.4-.8h-1.1v.8M384.1 167.3l-.3 .7M34.6 188.7v4.6h84.8M119.4 191.6a2.51 2.51 0 0 1 2.5-2.6h22.4a2.73 2.73 0 0 1 2.5 3.6v1.5M119.4 188.3h-84.8v.4h84.8M119.4 191.6v2.5h27.4M125 190.2l.5-.2h2.4a.68 .68 0 0 1 .7 .7 .68 .68 0 0 1-.7 .6h-2.4a.66 .66 0 0 1-.6-.3 .66 .66 0 0 1 .1-.8z"/>
<path d="M133.1 190.2l.5-.2h2.4a.68 .68 0 0 1 .7 .7 .68 .68 0 0 1-.7 .6h-2.4a.66 .66 0 0 1-.6-.3 .66 .66 0 0 1 .1-.8zM134.4 194.1a1.4 1.4 0 0 0 1.3 1.8h9.9a1.21 1.21 0 0 0 1.2-1.3M135.6 194.1v.5h-1.2M138.1 194.1v.5h1.2v-.5M141.6 189v-.7h-22.2v3.3M141.8 194.1v.5h1.3v-.5M141.8 188.7v-.4h75v.4M141.8 188.7v.3M141.8 188.7h75M145.6 194.1v.5h1.2v-.5M146.8 193.3h2.5M149.3 193.3h5.8"/>
<path d="M150.3 194.1v.2h-.6v1.1h3.2v-1.3M150.5 194.1v1.3M150.9 194.1v.2h1.8v-.2M152.1 194.3v1.1M152.4 194.1v.2M156.3 193.3v.8h-9.5M157.7 188.7v.6M157.9 188.7h.9M158.5 188.8v.5M158.6 188.7v.1M158.9 188.7v.6h-1.6v-.5l.3-.1M211 188.7v.1"/>
<path d="M211.1 188.7v.6M211.3 188.7h.9M211.9 188.8v.5M212 188.7v.1M212.3 188.7v.6h-1.6v-.5l.3-.1M216.8 188.7v4.6h-67.5M319.5 190.3h-11.5a5 5 0 0 0-5 5v4.2M319.5 190.3l-3 4.5-5.7 2.2-2.7 2.5h-5.1"/>
<circle cx="303.8" cy="47.3" r=".25"/>
<circle cx="307.4" cy="45.2" r=".24"/>
<circle cx="308.4" cy="50" r=".25"/>
<circle cx="312" cy="47.9" r=".24"/>
<circle cx="46.8" cy="75.2" r=".66"/>
<circle cx="46.8" cy="75.2" r=".41"/>
<circle cx="56.6" cy="75.2" r=".65"/>
<circle cx="56.6" cy="75.2" r=".42"/>
<circle cx="139.1" cy="73.2" r=".53"/>
<circle cx="151.3" cy="71.6" r=".75"/>
<circle cx="158.1" cy="65.6" r=".31"/>
<circle cx="194.7" cy="75.2" r=".66"/>
<circle cx="194.8" cy="75.2" r=".41"/>
<circle cx="204.6" cy="75.2" r=".65"/>
<circle cx="204.6" cy="75.2" r=".42"/>
<circle cx="211.5" cy="65.6" r=".31"/>
<circle cx="214.4" cy="74" r=".31"/>
<circle cx="273.9" cy="64.5" r=".24"/>
<circle cx="278.5" cy="67.2" r=".24"/>
<circle cx="282.1" cy="65.2" r=".25"/>
<circle cx="322.1" cy="70.4" r=".22"/>
<circle cx="323.2" cy="75.1" r=".21"/>
<circle cx="326.7" cy="73.1" r=".23"/>
<circle cx="365.3" cy="74.1" r=".32"/>
<circle cx="37.1" cy="84.2" r=".31"/>
<circle cx="46.8" cy="82.7" r=".42"/>
<circle cx="46.8" cy="82.7" r=".66"/>
<circle cx="56.6" cy="82.8" r=".41"/>
<circle cx="56.6" cy="82.7" r=".65"/>
<circle cx="69.6" cy="97.8" r=".52"/>
<circle cx="103.4" cy="97.8" r=".52"/>
<circle cx="194.7" cy="82.7" r=".66"/>
<circle cx="194.7" cy="82.7" r=".41"/>
<circle cx="204.6" cy="82.8" r=".41"/>
<circle cx="204.6" cy="82.7" r=".65"/>
<circle cx="321.8" cy="95.5" r=".28"/>
<circle cx="341.4" cy="81.3" r=".22"/>
<circle cx="342.5" cy="86" r=".21"/>
<circle cx="346" cy="84" r=".23"/>
<circle cx="373.6" cy="87.5" r=".24"/>
<circle cx="377.1" cy="85.5" r=".25"/>
<circle cx="378.2" cy="90.2" r=".24"/>
<circle cx="381.7" cy="88.2" r=".25"/>
<circle cx="389.4" cy="85.3" r=".28"/>
<circle cx="109.8" cy="114.5" r=".43"/>
<circle cx="109.8" cy="107" r=".43"/>
<circle cx="109.8" cy="107" r=".66"/>
<circle cx="109.8" cy="114.5" r=".66"/>
<circle cx="119.6" cy="114.5" r=".66"/>
<circle cx="119.6" cy="107" r=".66"/>
<circle cx="119.6" cy="114.5" r=".42"/>
<circle cx="119.6" cy="107" r=".42"/>
<circle cx="150.7" cy="114.5" r=".65"/>
<circle cx="150.7" cy="107" r=".65"/>
<circle cx="150.8" cy="114.5" r=".42"/>
<circle cx="150.8" cy="107" r=".42"/>
<circle cx="160.6" cy="107" r=".42"/>
<circle cx="160.6" cy="114.5" r=".42"/>
<circle cx="160.6" cy="107" r=".66"/>
<circle cx="160.6" cy="114.5" r=".66"/>
<circle cx="214.4" cy="110" r=".31"/>
<circle cx="343.6" cy="104.8" r=".25"/>
<circle cx="347.2" cy="102.8" r=".24"/>
<circle cx="348.2" cy="107.5" r=".24"/>
<circle cx="351.8" cy="105.4" r=".23"/>
<circle cx="37.1" cy="137.2" r=".32"/>
<circle cx="46.8" cy="138.7" r=".65"/>
<circle cx="46.8" cy="138.7" r=".41"/>
<circle cx="56.6" cy="138.7" r=".66"/>
<circle cx="56.6" cy="138.7" r=".42"/>
<circle cx="194.8" cy="138.7" r=".41"/>
<circle cx="194.8" cy="138.7" r=".66"/>
<circle cx="204.6" cy="138.7" r=".41"/>
<circle cx="204.6" cy="138.7" r=".66"/>
<circle cx="46.8" cy="146.2" r=".65"/>
<circle cx="46.8" cy="146.2" r=".41"/>
<circle cx="56.6" cy="146.2" r=".66"/>
<circle cx="56.6" cy="146.2" r=".42"/>
<circle cx="69.6" cy="141.6" r=".53"/>
<circle cx="103.4" cy="141.6" r=".53"/>
<circle cx="139.1" cy="148.2" r=".52"/>
<circle cx="151.3" cy="149.9" r=".75"/>
<circle cx="179.2" cy="155.9" r=".3"/>
<circle cx="194.7" cy="146.2" r=".41"/>
<circle cx="194.8" cy="146.2" r=".66"/>
<circle cx="204.6" cy="146.2" r=".66"/>
<circle cx="204.6" cy="146.2" r=".42"/>
<circle cx="211.1" cy="155.9" r=".3"/>
<circle cx="214.4" cy="147.5" r=".3"/>
<circle cx="287.5" cy="179" r="1.03"/>
<circle cx="352.7" cy="171.3" r="1.32"/>
<circle cx="352.7" cy="171.3" r=".82"/>
<circle cx="368.9" cy="171.3" r="1.31"/>
<circle cx="368.9" cy="171.3" r=".84"/>
<circle cx="126.4" cy="190.7" r=".66"/>
<circle cx="126.4" cy="190.7" r=".42"/>
<circle cx="134.5" cy="190.7" r=".42"/>
<circle cx="134.6" cy="190.7" r=".66"/>
<circle cx="154.3" cy="190.7" r=".56"/>
<circle cx="162.4" cy="190.7" r=".57"/>
<circle cx="312" cy="182.3" r="1.48"/>
</g>
<g fill="#000">
<circle cx="141.8" cy="78.5" r=".18"/>
<circle cx="266.8" cy="62.7" r=".18"/>
<circle cx="280.1" cy="70.3" r=".18"/>
<circle cx="282.2" cy="71.5" r=".18"/>
<circle cx="355.8" cy="67.2" r=".18"/>
<circle cx="298.1" cy="80.7" r=".18"/>
<circle cx="315.4" cy="90.5" r=".18"/>
<circle cx="315.5" cy="90.5" r=".18"/>
<circle cx="317.5" cy="91.7" r=".18"/>
<circle cx="141.8" cy="111.1" r=".18"/>
<circle cx="141.8" cy="110.4" r=".18"/>
<circle cx="188.7" cy="153.5" r=".18"/>
</g>
<g fill="none" stroke="#000" stroke-width=".3">
<path d="M305.4 37.7l50.4 29.3M307 39.1l-40.2 23.3v.2M308.6 38v.2M309.2 38.4v.2M296.5 48.4v.2M304.8 51.7v.3M305 51.7v.3M305.2 51.9v.2M305.3 51.5v.2M307.2 52.7v.2M307.6 52.7v.2M320 47l-12.6-7.3-40.2 23.2"/>
<path d="M322.4 48l-40.3 23.2v.2M334 49l.7 .7-2.1 1.5zM335.9 56.2l-13.1-7.6-40.2 23.2M338.3 57.1l-40.3 23.3v.2M338.4 55.2v.2M339 55.5v.2M339.6 44.2l-7 7M401.4 52.6h-44.4l-.7 14.1M264.4 61.4l50.4 29.3M265.4 63v.2M265.9 63.3v.2M284 63.8v.1"/>
<path d="M284.3 63.6v.2M286 65.2v.2M315.6 72.7l7.3 4.2 .1-.1 .2 .3M315.6 71.5l-.2 .1M315.8 71.2l.2 .1M316.7 72.2l5.1-2.9 7.3 4.2v.2M321.2 68.1h.2M321.6 69l-5.3 3M322 69l7.3 4.2 .2-.1M322 67.8l-.1 .1M322.8 76l-.2 .1M323 76.4l-.1 .1"/>
<path d="M329.2 72.3l-.2 .1M329.5 72.7l-.2 .1M340.5 78.9l.2 .1M340.9 79.8l-5.3 3.1M341.3 79.8l7.3 4.3 .2-.2M341.3 78.7l-.1 .1M344.5 64.7v.5M349.3 60.4h-.1M352.4 74.5v.4M352.8 65.9l-14.1-8.1-40.2 23.1M353.4 74.6l-.4 .2M353.5 74.2v.4"/>
<path d="M355.1 66.9l-40.3 23.2v.2M355.8 67.2l-40.3 23.3M355.9 64.2l1 .1-.6 2.4zM355.9 66.9l35.4 20.5v.1M357.8 71.1l-14.9 8.6M357.8 68.4l-40.3 23.3M357.9 71.1l-.1 .1M358 68.7l-40.3 23.3M358 68.9l30.4 17.6M359.8 66.4l-.3 .3M361.4 74.2v.4M371.8 70.9l.8 .7-2.2 1.4z"/>
<path d="M379 64.4l-8.6 8.6M295.1 80.2v.2M295.7 80.5v.2M301.7 88.4l12.9 7.5 .3-.2 .4 .2v.4M303.2 87l-.3 .2M304.9 89.2l-.4 .2M306 89.9l-.3 .1M308.7 91.4l-.3 .2M309.8 92.1l-.3 .1M313.8 93.1l-.4 .2M314.9 95.1l-.3 .2M314.9 90.6l35.4 20.4v.2h.3"/>
<path d="M316.3 95.3v.4M318.6 95.3v.4M321.4 96.8v.4M323.3 91.2v.5M334.8 83.5l7.4 4.3 .1-.1 .2 .2M334.9 82.4l-.2 .1M335.1 82l.2 .1M335.4 84l-15.8 9.1M336 83.1l5.1-3 7.3 4.2v.3M342.1 86.9l-.2 .1M342.3 87.3l-.1 .1M348.5 83.2l-.2 .1"/>
<path d="M348.8 83.6l-.2 .1M369.7 88.8v.2M371.1 89.9v.3M371.3 89.9v.3M371.4 90.1v.3M371.5 89.8v.2M388.9 86.4l-40.3 23.2M391.1 87.9h-.1M350.3 102v.2M350.5 101.9v.2M45.7 237.7h155.5v23.1h-155.5zM66.2 237.7v23.1"/>
<path d="M91.2 237.7v23.1M146.2 237.7v23.1M45.7 242.4h155.5M45.7 251.6h155.5"/>
<circle cx="341.7" cy="42" r="2.99"/>
<circle cx="381.2" cy="62.3" r="3"/>
<circle cx="140.3" cy="148.4" r="14.9"/>
<circle cx="132.5" cy="191.6" r="9.9"/>
</g>
<g fill="none" stroke="#000" stroke-width=".71">
<path d="M10.1 10h400.1v277h-400.1zM70.1 6.6v3.4M140.2 6.6v3.4M207.3 5h5.8l-2.9 5zM210.2 0v10M280.2 6.6v3.4M350.2 6.6v3.4M6.7 74.2h3.4M410.2 74.2h3.4M.2 148.5h9.9M5.1 145.6l5 2.9-5 2.9zM410.2 148.5l5-2.9v5.8z"/>
<path d="M410.2 148.5h9.9M6.7 222.7h3.4M410.2 222.7h3.4M70.1 287v3.4M140.2 287v3.4M210.2 287l2.9 5h-5.8zM210.2 287v10M280.2 287v3.4M350.2 287v3.4"/>
</g>
<g fill="none" stroke="#000" stroke-width=".51">
<path d="M230.1 237h40M270.1 227v20M410.2 227h-180.1v60h180v-60M230.1 257h33.4M230.1 247h180M263.5 247v20M320.1 255h90M320.1 247v40M375.1 247v16M230.1 267h90M320.1 272.8h90M320.1 263h90"/>
<path d="M350.1 272.8v14.2M380.1 272.8v14.2"/>
</g>
<path d="M88 22.7h252.4" fill="none" stroke="#000" stroke-width=".46"/>
<path d="M334 49l.7 .7-2.1 1.5zM355.9 64.2l1 .1-.6 2.4zM371.8 70.9l.8 .7-2.2 1.4z" fill="#000" stroke="#000" stroke-width=".3"/>
<text font-size="7.9" x="88" y="21.6">PLANOS DE FABRICACIÓN SUELO CON PERFIL DE CHAPA EN &quot;L&quot; ‐ BRONZE V04</text>
<g font-size="7.2">
<text x="131.5" y="169.8">A</text>
<text x="130.4" y="179.3">B</text>
</g>
<g font-size="6.6">
<text x="265.8" y="255.2">Suelo chapa en L ‐</text>
<text x="265.8" y="262.8">BRONZE 04</text>
</g>
<text font-size="6.3" x="321.5" y="271.9">BRZ‐CON‐04‐SUELOL‐MET11</text>
<g font-size="4.7">
<text x="279.8" y="144.5">A ( 1 : 4 )</text>
<text x="356.8" y="155.9">B ( 1 : 4 )</text>
<text x="361.5" y="282">A3</text>
</g>
<g font-size="4.2">
<text x="34" y="9.6">6</text>
<text x="104" y="9.6">5</text>
<text x="174" y="9.6">4</text>
<text x="244" y="9.6">3</text>
<text x="314" y="9.6">2</text>
<text x="384" y="9.6">1</text>
<text x="6.8" y="38.7">D</text>
<text x="410.6" y="38.7">D</text>
<text x="7" y="112.9">C</text>
<text x="410.8" y="112.9">C</text>
<text x="7" y="187.1">B</text>
<text x="410.8" y="187.1">B</text>
<text x="7" y="261.3">A</text>
<text x="410.8" y="261.3">A</text>
<text x="34" y="290.4">6</text>
<text x="104" y="290.4">5</text>
<text x="174" y="290.4">4</text>
<text x="244" y="290.4">3</text>
<text x="314" y="290.4">2</text>
<text x="384" y="290.4">1</text>
</g>
<g font-size="3.9">
<text x="231.5" y="230.3">MATERIAL:</text>
<text x="231.6" y="240.4">ACABADO SUPERFICIAL:</text>
<text x="231.1" y="250.6">SCALE:</text>
<text x="321" y="251.9">DRAWN: Sergio Torremocha</text>
<text x="321.1" y="260.3">CHECKED: Adrián Parro</text>
<text x="320.8" y="266.2">DWG NO:</text>
<text x="381.1" y="275.9">SHEET</text>
<text x="320.9" y="276.2">REV</text>
<text x="351.2" y="276.3">SIZE</text>
</g>
<g font-size="3.1">
<text x="340.9" y="43.1">2</text>
<text x="380.4" y="63.3">1</text>
<text x="271" y="135.1">Punto de fijación inferior</text>
<text x="350.3" y="134.5">Puntos de fijación lateral</text>
<text x="270.7" y="232.2">Tolerancias para dimensiones lineales y angulares sin indicación individual de tolerancia, según ISO</text>
<text x="270.7" y="235.8">2768‐1:1989</text>
<text x="52.7" y="241">ITEM</text>
<text x="55.2" y="245.6">1</text>
<text x="76.1" y="241">QTY</text>
<text x="77.9" y="245.6">1</text>
<text x="92.1" y="245.7">BRZ‐CON‐04‐ESUEDC04</text>
<text x="109.1" y="241">PART NUMBER</text>
<text x="147.1" y="245.7">ID Ref: 1821. Conjunto soldado suelo</text>
<text x="165.1" y="241">DESCRIPTION</text>
<text x="270.7" y="243">Zonas de rugosidad no especificada, Ra 3.2</text>
<text x="147.1" y="250.3">delantero</text>
<text x="55.2" y="254.9">2</text>
<text x="77.9" y="254.8">1</text>
<text x="92.1" y="254.9">BRZ‐CON‐04‐ESUETC03</text>
<text x="147.1" y="254.9">ID Ref: 1822. Conjunto soldado suelo</text>
<text x="376.6" y="252">31/03/2014</text>
<text x="147.1" y="259.5">trasero</text>
<text x="376.2" y="260.1">31/03/2014</text>
<text x="386" y="281.6">2 /13</text>
</g>
<g font-size="2.4">
<text x="361.2" y="49.1">Las soldaduras deben permitir que ambos</text>
<text x="361.7" y="51.8">suelos puedan unirse completamente.</text>
</g>
</svg>
